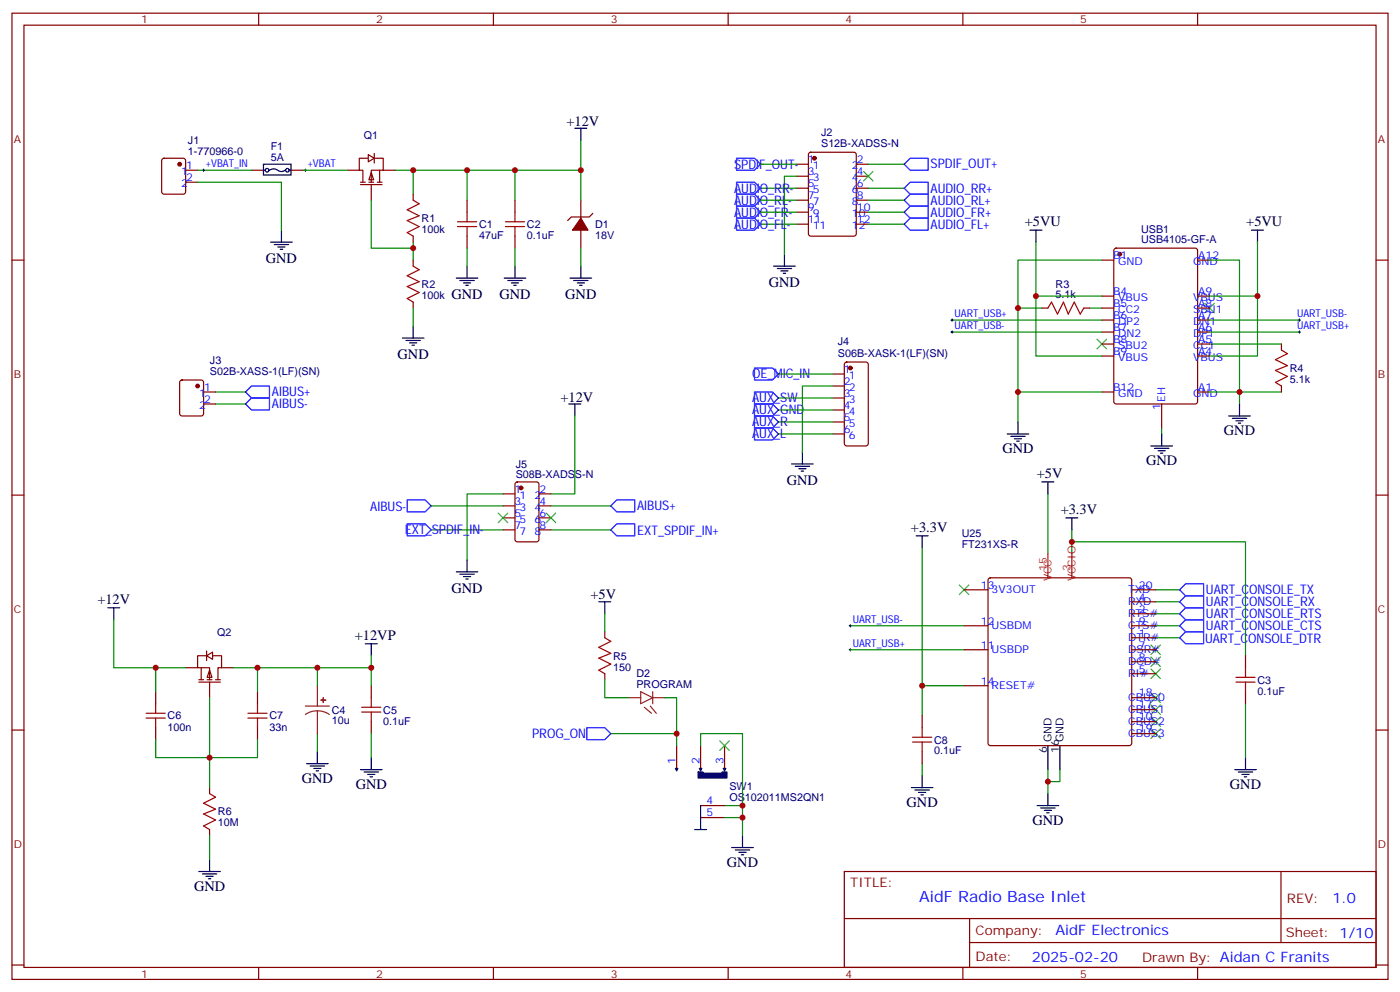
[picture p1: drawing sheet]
<svg xmlns="http://www.w3.org/2000/svg" width="412mm" height="292mm" viewBox="0 0 412 292" stroke-linecap="round" stroke-linejoin="round" font-family="sans-serif">
<g fill="none" stroke="#870000" stroke-width=".35">
<path d="M3.5 3.9h405.4v284.3h-405.4zM7.1 7.4h398.2v277.3h-398.2zM76.2 3.9v3.5M145.3 3.9v3.5M214.5 3.9v3.5M283.6 3.9v3.5M352.8 3.9v3.5M47.9 46.8l.4-.2h5.7l.6 .4 .1 9.4-.5 .7-5.9 .1-.6-.5-.1-9.4zM54.7 50.1h3.5M54.7 53.6h3.5M102.3 50.1h3.5M106.2 53.6h1.4"/>
<path d="M106.2 54.3h6.3M108.7 46.6h-2.9v3.5h1.1v3.5M108.7 53.6h1.4M109.4 50.8l.7 2.1h-1.4zM109.4 54.3v4.6M110.4 46.6h2.5v3.5h-3.5v3.5M111.1 53.6h1.4M111.8 50.1v3.5M112.9 50.1h3.5M3.5 76.6h3.6M405.3 76.6h3.6M3.5 145.7h3.6"/>
<path d="M405.3 145.7h3.6M3.5 214.8h3.6M405.3 214.8h3.6M248.7 256.5h156.6v28.2h-156.6zM377.3 256.5v20.9M248.7 270.3h156.5M285.6 277.4h119.6M285.6 270.3v14.1M3.5 284h3.6M76.2 284.7v3.5M145.3 284.7v3.5M214.5 284.7v3.5"/>
<path d="M283.6 284.7v3.5M352.8 284.7v3.5M405.3 284h3.6"/>
</g>
<circle cx="52.9" cy="48.3" r=".53" fill="#870000" stroke="#870000" stroke-width=".35"/>
<path d="M79.7 71.3h6.4M80.8 72h4.2M81.8 72.7h2.2M82.5 73.4h.8M82.9 67.7v3.6" fill="none" stroke="#000" stroke-width=".35"/>
<path d="M58.2 53.6h24.7v14.1" fill="none" stroke="#008700" stroke-width=".35"/>
<path d="M108.5 45.5l1.7 1.1-1.7 1z" fill="#fff" stroke="#870000" stroke-width=".35"/>
<g fill="none" stroke="#870000" stroke-width=".35">
<path d="M74.1 50.1h3.5M85.7 50.1h3.6M110.2 45.2v2.8M121.7 57.2v1.7M137.6 58.9v3.5M151.7 58.9v3.5M171.1 58.9v5.3M234.6 48.3h3.5M234.6 51.9h3.5M234.6 55.4h3.5M234.6 58.9h3.5M238.4 45l.4-.2h12.7l.7 .4v23.6l-.4 .6-13 .1-.6-.5-.1-23.5z"/>
<path d="M252.2 48.3h3.6M252.2 51.9h3.6M252.2 55.4h3.6M252.2 58.9h3.6M121.7 69.5v1.8M121.7 76.6v1.7M137.6 69.5v3.5M151.7 69.5v3.5M171.1 67.7v5.3M174.6 62.8l-1 1.1h-5.3l-1.1 1M234.6 66h3.5M234.6 62.4h3.5"/>
<path d="M252.2 66h3.6M252.2 62.4h3.6M121.7 88.9v1.8M53.2 112l.4-.2h5.7l.6 .5 .1 9.4-.5 .7h-5.9l-.6-.4-.1-9.5zM60 115.4h3.5M60 118.9h3.5M245.2 110.1h3.5M245.2 113.6h3.5M245.2 117.1h3.5M248.9 106.7l.5-.2h5.7l.6 .5 .1 23.5-.5 .7h-5.9l-.6-.4-.1-23.6zM245.2 120.6h3.5M245.2 124.2h3.5"/>
<path d="M245.2 127.7h3.5M148.2 145.3h3.5M148.2 155.9h3.5M148.2 148.9h3.5M148.2 152.4h3.5M151.9 142l.5-.2h5.6l.7 .4v16.6l-.4 .6-5.9 .1-.7-.5v-16.5zM158.7 145.3h3.6M158.7 155.9h3.6M158.7 148.9h3.6M158.7 152.4h3.6M54.7 196.5h3.5M59.3 196.5v3.5"/>
<path d="M60.7 193h-2.5v3.5h3.5v3.5M61.7 197.2l.7 2.1h-1.4zM62.4 193h2.9v3.5h-1.1v3.5M65.3 196.5h3.5M58.6 200.7h6.3M58.6 200h1.4M61 200h1.4M61.7 200.7v4.6M63.5 200h1.4M109.4 201.8v3.5M109.4 212.4v3.5"/>
</g>
<path d="M59.6 50.1h.7M60 49.7v.7M89.6 50.1h.7M90 49.7v.7" fill="none" stroke="#000" stroke-width=".29"/>
<g fill="none" stroke="#a10000" stroke-width=".35">
<path d="M121.7 58.9l1.8 1.1-3.6 1.7 3.6 1.8-3.6 1.4 3.6 1.8-3.6 1.7 1.8 1.1M121.7 78.3l1.8 1.1-3.6 1.7 3.6 1.8-3.6 1.4 3.6 1.8-3.6 1.7 1.8 1.1M134.8 66.7h5.6M134.8 65.3h5.6M137.6 62.4v2.9M137.6 66.7v2.8M148.9 66.7h5.6M148.9 65.3h5.6M151.7 62.4v2.9M151.7 66.7v2.8M106.5 209.5h5.7M106.5 208.1h5.7"/>
<path d="M109.4 205.3v2.8M109.4 209.5v2.9"/>
</g>
<g fill="#870000" stroke="#870000" stroke-width=".35">
<path d="M171.1 64.2l2.1 3.5h-4.6z"/>
<circle cx="239.9" cy="46.6" r=".53"/>
<circle cx="58.2" cy="113.6" r=".53"/>
<circle cx="250.5" cy="108.3" r=".53"/>
<circle cx="153.5" cy="143.6" r=".53"/>
</g>
<g fill="none" stroke="#008700" stroke-width=".35">
<path d="M58.2 50.1h15.9M89.3 50.1h13M109.4 58.9v14.1h12.3M116.4 50.1h5.3v7.1M121.7 50.1h15.9v8.8M137.6 50.1h14.1v8.8M151.7 50.1h19.4v8.8M171.1 41.3v8.8M224 48.3h10.6M224 55.4h10.6M224 58.9h10.6M234.6 51.9h-3.5v22.9"/>
<path d="M255.8 48.3h10.5M255.8 55.4h10.5M255.8 58.9h10.5M121.7 71.3v5.3M137.6 73v5.3M151.7 73v5.3M171.1 73v5.3M224 62.4h10.6M224 66h10.6M255.8 62.4h10.5M255.8 66h10.5M121.7 90.7v5.3"/>
<path d="M63.5 118.9h8.8M63.5 115.4h8.8M229.3 117.1h15.9M229.3 110.1h15.9M245.2 113.6h-8.8v19.4M169.3 122.4v22.9h-7M229.3 120.6h15.9M229.3 124.2h15.9M229.3 127.7h15.9M127 148.9h21.2M127 155.9h21.2M148.2 145.3h-10.6v19.4"/>
<path d="M162.3 148.9h17.6M162.3 155.9h17.6"/>
</g>
<g fill="none" stroke="#000" stroke-width=".35">
<path d="M169.3 37.7h3.6M171.1 37.7v3.6M77.6 48.3h8.1v3.2h-8.1zM77.6 50.1h.4M79.4 50.1a2.48 2.48 0 0 1 3 .3h.9l.7-.3M85.4 50.1h.3M137.6 78.3v3.5M151.7 78.3v3.5M171.1 78.3v3.5M227.9 78.3h6.3M229 79h4.2M230 79.7h2.1"/>
<path d="M231.1 74.8v3.5M118.5 99.5h6.4M121.7 96v3.5M134.4 81.8h6.4M135.5 82.5h4.2M136.5 83.3h2.1M137.2 84h.7M148.5 81.8h6.4M149.6 82.5h4.2M150.6 83.3h2.2M151.3 84h.7M167.9 81.8h6.4"/>
<path d="M169 82.5h4.2M170 83.3h2.2M170.7 84h.7M230.7 80.4h.7M119.6 100.2h4.2M120.6 100.9h2.2M121.4 101.6h.7M167.6 118.9h3.5M169.3 118.9v3.5M233.2 136.5h6.3M234.2 137.2h4.3M235.3 137.9h2.1"/>
<path d="M236 138.6h.7M236.4 133v3.5M134.4 168.3h6.4M135.5 169h4.2M136.5 169.7h2.1M137.2 170.4h.7M137.6 164.7v3.6"/>
<circle cx="78.7" cy="50.1" r=".53"/>
<circle cx="84.7" cy="50.1" r=".53"/>
</g>
<g fill="none" stroke="#00f" stroke-width=".35">
<path d="M217 46.6h5.2l1.8 1.7-1.8 1.8h-5.2zM217 53.6h5.2l1.8 1.8-1.8 1.8h-5.2zM217 57.2h5.2l1.8 1.7-1.8 1.8h-5.2zM266.3 48.3l1.8-1.7h5.3v3.5h-5.3zM266.3 55.4l1.8-1.8h5.3v3.6h-5.3zM266.3 58.9l1.8-1.7h5.3v3.5h-5.3zM217 60.7h5.2l1.8 1.7-1.8 1.8h-5.2zM217 64.2h5.2l1.8 1.8-1.8 1.7h-5.2zM266.3 62.4l1.8-1.7h5.3v3.5h-5.3zM266.3 66l1.8-1.8h5.3v3.5h-5.3zM72.3 115.4l1.8-1.8h5.3v3.5h-5.3zM72.3 118.9l1.8-1.8h5.3v3.5h-5.3z"/>
<path d="M222.2 115.4h5.3l1.8 1.7-1.8 1.8h-5.3zM222.2 118.9h5.3l1.8 1.7-1.8 1.8h-5.3zM222.2 108.3h5.3l1.8 1.8-1.8 1.7h-5.3zM222.2 122.4h5.3l1.8 1.8-1.8 1.7h-5.3zM222.2 125.9h5.3l1.8 1.8-1.8 1.8h-5.3zM119.9 147.1h5.3l1.8 1.8-1.8 1.7h-5.3zM119.9 154.2h5.3l1.8 1.7-1.8 1.8h-5.3zM179.9 148.9l1.8-1.8h5.3v3.5h-5.3zM179.9 155.9l1.8-1.7h5.3v3.5h-5.3z"/>
</g>
<path d="M254.4 50.4l2.8 2.9M257.2 50.4l-2.8 2.9M146.8 151l2.8 2.8M149.6 151l-2.8 2.8M160.9 151l2.8 2.8M163.7 151l-2.8 2.8" fill="none" stroke="#3c3" stroke-width=".35"/>
<path d="M60.9 193l1.7-1.1v2.1z" fill="#fff" stroke="#870000" stroke-width=".35"/>
<g fill="none" stroke="#870000" stroke-width=".35">
<path d="M324.6 76.6h3.5M328.3 73.2l.5-.2h23.3l.6 .5 .1 44.7-.5 .6-23.5 .1-.7-.5v-44.7zM352.8 76.6h3.5M306.9 90.7h1.8M319.3 90.7h1.7M324.6 87.1h3.5M324.6 90.7h3.5M324.6 94.2h3.5M324.6 97.7h3.5M352.8 87.1h3.5M352.8 90.7h3.5M352.8 94.2h3.5"/>
<path d="M352.8 97.7h3.5M324.6 101.2h3.5M324.6 104.8h3.5M324.6 115.4h3.5M342.2 118.9v7M352.8 101.2h3.5M352.8 104.8h3.5M352.8 115.4h3.5M377.5 101.2v1.8M377.5 113.6v1.8M284 173.6h7M291.3 170.2l.4-.2h41l.5 .2 .2 .5v48l-.3 .5-.4 .2h-41l-.5-.2-.2-.5v-48z"/>
<path d="M333.4 173.6h7M333.4 177.1h7M60.9 191.6v2.8M178.2 185.9v1.8M178.2 198.3v1.7M284 191.2h7M284 184.1h7M333.4 191.2h7M333.4 180.6h7M333.4 184.1h7M333.4 187.7h7M333.4 194.7h7"/>
<path d="M333.4 198.3h7M366.9 193v3.5M45.9 203.6v3.5M45.9 214.1v3.6M75.8 203.6v3.5M75.8 214.1v3.6M199.3 219.4v7.1M206.4 219.4v7.1M213.4 219.4v7.1M271.6 210.6v3.5M284 201.8h7M333.4 205.3h7"/>
<path d="M333.4 208.8h7M333.4 212.4h7M333.4 215.9h7M366.9 203.6v3.5M61.7 231.8v1.7M206.4 237.1h7M271.6 221.2v3.5M61.7 244.1v1.8M206.4 240.6h7"/>
</g>
<g fill="none" stroke="#000" stroke-width=".35">
<path d="M303.4 67.7h3.5M305.2 67.7v3.6M368.7 67.7h3.5M370.4 67.7v3.6M365.1 118.9v3.5M296.7 127.7h6.3M297.7 128.4h4.3M298.8 129.1h2.1M299.5 129.8h.7M299.9 124.2v3.5M339 131.2h6.4M340.1 131.9h4.2"/>
<path d="M341.1 132.6h2.2M341.8 133.3h.7M342.2 127.7v3.5M361.9 122.4h6.4M363 123.1h4.2M364.1 123.8h2.1M364.8 124.5h.7M269.9 157.7h3.5M271.6 157.7v3.5M306.9 141.8h3.5M308.7 141.8v3.5M314 152.4h3.5"/>
<path d="M315.7 152.4v3.5M31.7 178.9h3.6M33.5 178.9v3.5M176.4 177.1h3.5M178.2 177.1v3.5M107.6 189.4h3.5M109.4 189.4v3.6M308.7 219.4v7.1M312.2 219.4v7.1M90.3 224.7h6.4M91.4 225.4h4.2M92.4 226.1h2.1"/>
<path d="M93.1 226.8h.7M93.5 221.2v3.5M106.2 226.5h6.3M107.2 227.2h4.3M108.3 227.9h2.1M109 228.6h.7M109.4 223v3.5M199 226.1h.7l-.4 .7zM206 226.1h.7l-.3 .7zM206.4 237.1v7M213.1 226.1h.7l-.4 .7zM268.5 231.8h6.3"/>
<path d="M269.5 232.5h4.3M270.6 233.2h2.1M271.3 233.9h.7M271.6 228.2v3.6M305.5 237.1h6.4M306.6 237.8h4.2M307.6 238.5h2.1M308.3 239.2h.7M308.7 233.5v3.6M363.7 226.5h6.4M364.8 227.2h4.2M365.8 227.9h2.1"/>
<path d="M366.5 228.6h.7M366.9 223v3.5M58.6 256.5h6.3M59.6 257.2h4.3M60.7 257.9h2.1M61.4 258.6h.7M61.7 252.9v3.6M204.6 244.1h3.5M215.5 249.4h6.4M216.6 250.1h4.2M217.7 250.8h2.1M218.4 251.5h.7"/>
<path d="M218.7 245.9v3.5"/>
</g>
<g fill="none" stroke="#008700" stroke-width=".35">
<path d="M305.2 71.3v33.5h19.4M324.6 76.6h-24.7v38.8M356.3 76.6h8.8v38.8h12.4M370.4 71.3v15.8h-14.1M280.5 94.2h44.1M280.5 97.7h44.1M299.9 90.7h7M305.2 87.1h19.4M321 90.7h3.6M356.3 94.2h26.5M356.3 97.7h26.5M370.4 87.1v17.7h-14.1"/>
<path d="M324.6 115.4h-24.7v8.8M356.3 115.4h8.8v3.5M356.3 101.2h21.2M342.2 125.9v1.8M308.7 145.3v17.7M315.7 159.5h51.2v33.5M315.7 155.9v7.1M271.6 161.2v40.6h12.4M340.4 177.1h7.1M340.4 173.6h7.1M33.5 182.4v14.1h21.2M45.9 196.5v7.1"/>
<path d="M68.8 196.5h40.6M75.8 196.5v7.1M93.5 196.5v5.3M109.4 193v8.8M178.2 180.6v5.3M250.5 184.1h33.5M250.5 191.2h33.5M340.4 187.7h7.1M340.4 184.1h7.1M340.4 180.6h7.1M61.7 205.3v17.7h-15.8v-5.3M75.8 217.7v5.3h-14.1v8.8"/>
<path d="M93.5 215.9v5.3M109.4 215.9v7.1M178.2 200v5.3h7M179.9 215.9h19.4M195.8 205.3h3.5v14.1M206.4 219.4v-3.5h12.3v21.2M271.6 201.8v8.8M366.9 207.1v15.9M213.4 237.1h5.3v8.8M271.6 224.7v3.5M308.7 226.5v7M312.2 226.5v3.5h-3.5"/>
<path d="M61.7 245.9v7M213.4 240.6h5.3"/>
</g>
<path d="M90 207.8h7M93.5 209.2l-1.9 .2-1.6 .9M93.5 209.2l1.8 .2 1.7 .9M93.5 201.8v6M93.5 209.2v6.7M185.2 205.3h3.5M188.7 203.6l3.6 1.7-3.6 1.8zM189.8 208.1l2.1 1.8M191.6 207.8l1.7 2.1M192.3 203.6v3.5M192.3 205.3h3.5" fill="none" stroke="#8c2424" stroke-width=".35"/>
<g fill="#8c2424" stroke="#8c2424" stroke-width=".35">
<path d="M94.5 206l1.5 .1z"/>
<path d="M95.2 205.3v1.4z"/>
</g>
<g fill="none" stroke="#a10000" stroke-width=".35">
<path d="M308.7 90.7l1-1.8 1.8 3.5 1.8-3.5 1.4 3.5 1.7-3.5 1.8 3.5 1.1-1.7M377.5 103l1.7 1.1-3.5 1.7 3.5 1.8-3.5 1.4 3.5 1.8-3.5 1.7 1.8 1.1M178.2 187.7l1.7 1-3.5 1.8 3.5 1.8-3.5 1.4 3.5 1.7-3.5 1.8 1.8 1.1M364.1 199.3h5.6M366.9 196.5v2.8M43 211.3h5.7M43 209.9h5.7M45.9 207.1v2.8M45.9 211.3v2.8M73 211.3h5.7M73 209.9h5.7M75.8 207.1v2.8"/>
<path d="M75.8 211.3v2.8M268.8 218.4h5.7M268.8 217h5.7M271.6 214.1v2.9M271.6 218.4v2.8M364.1 200.7h5.6M366.9 200.7v2.9M61.7 233.5l1.8 1.1-3.5 1.8 3.5 1.7-3.5 1.4 3.5 1.8-3.5 1.8 1.7 1"/>
</g>
<path d="M347.5 173.6l1.7-1.8h5.3v3.5h-5.3zM347.5 177.1l1.7-1.8h5.3v3.6h-5.3zM349.2 178.9h5.3v3.5h-5.3l-1.7-1.8zM347.5 187.7l1.7-1.8h5.3v3.5h-5.3zM347.5 184.1l1.7-1.7h5.3v3.5h-5.3zM172.9 214.1h5.3l1.7 1.8-1.7 1.8h-5.3z" fill="none" stroke="#00f" stroke-width=".35"/>
<path d="M280.1 94.2h.7M280.1 97.7h.7M280.5 93.8v.7M280.5 97.4v.7M382.4 94.2h.7M382.4 97.7h.7M382.8 93.8v.7M382.8 97.4v.7M250.1 184.1h.7M250.1 191.2h.7M250.5 183.8v.7M250.5 190.9v.7" fill="none" stroke="#000" stroke-width=".29"/>
<g fill="none" stroke="#3c3" stroke-width=".35">
<path d="M323.1 99.8l2.9 2.9M326 99.8l-2.9 2.9M354.9 89.3l2.8 2.8M357.7 89.3l-2.8 2.8M282.6 172.2l2.8 2.8M285.4 172.2l-2.8 2.8M339 196.8l2.8 2.9M339 193.3l2.8 2.8M339 189.8l2.8 2.8M341.8 196.8l-2.8 2.9M341.8 193.3l-2.8 2.8M341.8 189.8l-2.8 2.8"/>
<path d="M212 218l2.8 2.8M214.8 218l-2.8 2.8M339 214.5l2.8 2.8M339 211l2.8 2.8M339 207.4l2.8 2.9M339 203.9l2.8 2.8M341.8 214.5l-2.8 2.8M341.8 211l-2.8 2.8M341.8 207.4l-2.8 2.9M341.8 203.9l-2.8 2.8"/>
</g>
<path d="M308.7 163v7M315.7 163v7" fill="none" stroke="#f00" stroke-width=".35"/>
<circle cx="329.8" cy="74.8" r=".53" fill="#870000" stroke="#870000" stroke-width=".35"/>
<path d="M205.7 227.2h1.4v.3h5.6v-.3h1.4v1.8h-8.4z" fill="#000" stroke="#000" stroke-width=".35"/>
<g fill="#c00">
<circle cx="121.7" cy="50.1" r=".88"/>
<circle cx="137.6" cy="50.1" r=".88"/>
<circle cx="151.7" cy="50.1" r=".88"/>
<circle cx="121.7" cy="73" r=".88"/>
<circle cx="171.1" cy="50.1" r=".88"/>
<circle cx="109.4" cy="196.5" r=".88"/>
<circle cx="93.5" cy="196.5" r=".88"/>
<circle cx="45.9" cy="196.5" r=".88"/>
<circle cx="75.8" cy="196.5" r=".88"/>
<circle cx="61.7" cy="223" r=".88"/>
<circle cx="271.6" cy="201.8" r=".88"/>
<circle cx="308.7" cy="230" r=".88"/>
<circle cx="315.7" cy="159.5" r=".88"/>
<circle cx="299.9" cy="90.7" r=".88"/>
<circle cx="299.9" cy="115.4" r=".88"/>
<circle cx="365.1" cy="115.4" r=".88"/>
<circle cx="199.3" cy="215.9" r=".88"/>
<circle cx="218.7" cy="237.1" r=".88"/>
<circle cx="218.7" cy="240.6" r=".88"/>
<circle cx="305.2" cy="87.1" r=".88"/>
<circle cx="370.4" cy="87.1" r=".88"/>
</g>
<text font-size="4.6" fill="#00f" x="270.8" y="265.5">AidF Radio Base Inlet</text>
<g font-size="4.2">
<text x="166.9" y="37">+12V</text>
<text x="301.9" y="66.6">+5VU</text>
<text x="367.1" y="66.6">+5VU</text>
<text x="78.3" y="77.4">GND</text>
<text x="133" y="88">GND</text>
<text x="147.1" y="88">GND</text>
<text x="166.5" y="88">GND</text>
<text x="226.5" y="84.5">GND</text>
<text x="117.1" y="105.7">GND</text>
<text x="165.1" y="118.2">+12V</text>
<text x="360.5" y="128.1">GND</text>
<text x="295.3" y="133.3">GND</text>
<text x="337.6" y="136.9">GND</text>
<text x="231.8" y="142.7">GND</text>
<text x="305.4" y="140.7">+5V</text>
<text x="312.4" y="151.3">+3.3V</text>
<text x="268.3" y="156.6">+3.3V</text>
<text x="28.7" y="177.7">+12V</text>
<text x="133" y="174.4">GND</text>
<text x="173.9" y="176.4">+5V</text>
<text x="104.5" y="188.3">+12VP</text>
<text x="88.9" y="230.4">GND</text>
<text x="104.8" y="232.1">GND</text>
<text x="362.3" y="232.1">GND</text>
<text x="267.1" y="237.4">GND</text>
<text x="304.1" y="242.7">GND</text>
<text x="214.1" y="255.1">GND</text>
<text x="57.1" y="262.1">GND</text>
</g>
<g font-size="4.2" fill="#00f">
<text x="392.5" y="265.7">1.0</text>
<text x="310.9" y="275.3">AidF Electronics</text>
<text x="304" y="283.1">2025-02-20</text>
</g>
<g font-size="3.9" fill="#00f">
<text x="216.3" y="49.7">SPDIF_OUT-</text>
<text x="274.1" y="49.4">SPDIF_OUT+</text>
<text x="216.3" y="56.7">AUDIO_RR-</text>
<text x="274.1" y="56.7">AUDIO_RR+</text>
<text x="216.3" y="60.2">AUDIO_RL-</text>
<text x="216.3" y="63.8">AUDIO_FR-</text>
<text x="274.1" y="60.2">AUDIO_RL+</text>
<text x="274.1" y="63.8">AUDIO_FR+</text>
<text x="216.3" y="67.3">AUDIO_FL-</text>
<text x="274.1" y="67.3">AUDIO_FL+</text>
<text x="221.5" y="111.4">OE_M</text>
<text x="230.6" y="111.4">IC_IN</text>
<text x="80.1" y="116.6">AIBUS+</text>
<text x="221.5" y="118.4">AUX_SW</text>
<text x="80.1" y="120.1">AIBUS-</text>
<text x="221.5" y="122">AUX_GND</text>
<text x="221.5" y="125.5">AUX_R</text>
<text x="221.5" y="129">AUX_L</text>
<text x="109" y="150.3">AIBUS-</text>
<text x="187.7" y="150.1">AIBUS+</text>
<text x="119.2" y="157.2">EXT_SPDIF_IN-</text>
<text x="187.7" y="157.5">EXT_SPDIF_IN+</text>
<text x="355.2" y="174.9">UART_CONSOLE_TX</text>
<text x="355.2" y="178.4">UART_CONSOLE_RX</text>
<text x="355.2" y="185.5">UART_CONSOLE_CTS</text>
<text x="355.2" y="182">UART_CONSOLE_RTS</text>
<text x="355" y="189.2">UART_CONSOLE_DTR</text>
<text x="156.7" y="217.3">PROG_ON</text>
</g>
<g font-size="3.9" fill="#800">
<text x="250.5" y="261.1">TITLE:</text>
<text x="379.1" y="265.7">REV:</text>
<text x="287.4" y="275.3">Company:</text>
<text x="378.7" y="275.9">Sheet: 1/10</text>
<text x="287.4" y="282.9">Date:</text>
<text x="336.4" y="283">Draw</text>
<text x="346.6" y="283">n By: Aidan C Franits</text>
</g>
<g font-size="3.2" fill="#800">
<text x="41.6" y="6.9">1</text>
<text x="110.8" y="6.9">2</text>
<text x="179.9" y="6.9">3</text>
<text x="249.1" y="6.9">4</text>
<text x="318.2" y="6.9">5</text>
<text x="4.1" y="42">A</text>
<text x="405.9" y="42">A</text>
<text x="4.1" y="111.1">B</text>
<text x="405.9" y="111.1">B</text>
<text x="4.1" y="180.3">C</text>
<text x="405.9" y="180.3">C</text>
<text x="4.1" y="249.4">D</text>
<text x="405.9" y="249.4">D</text>
<text x="41.6" y="287.7">1</text>
<text x="110.8" y="287.7">2</text>
<text x="179.9" y="287.7">3</text>
<text x="249.1" y="287.7">4</text>
<text x="318.2" y="287.7">5</text>
</g>
<g font-size="3.2" fill="#000080">
<text x="107.2" y="40.9">Q1</text>
<text x="241.9" y="39.9">J2</text>
<text x="55.4" y="45.5">1-770966-0</text>
<text x="55.4" y="42.3">J1</text>
<text x="79.7" y="47.3">5A</text>
<text x="79.7" y="44.1">F1</text>
<text x="241.9" y="43.2">S12B-XADSS-N</text>
<text x="124.2" y="65.4">R1</text>
<text x="124.2" y="68.5">100k</text>
<text x="141.1" y="70.3">47uF</text>
<text x="141.1" y="67.1">C1</text>
<text x="155.2" y="70.3">0.1uF</text>
<text x="155.2" y="67.1">C2</text>
<text x="175.3" y="70.3">18V</text>
<text x="175.3" y="67.1">D1</text>
<text x="336.1" y="71.6">USB4105-GF-A</text>
<text x="336.1" y="68.4">USB1</text>
<text x="124.2" y="87.9">100k</text>
<text x="124.2" y="84.8">R2</text>
<text x="311" y="87.8">5.1k</text>
<text x="311" y="84.6">R3</text>
<text x="246.8" y="101.7">J4</text>
<text x="61.8" y="107.2">J3</text>
<text x="246.8" y="105">S06B-XASK-1(LF)(SN)</text>
<text x="61.9" y="110.4">S02B-XASS-1(LF)(SN)</text>
<text x="379.9" y="112.7">5.1k</text>
<text x="379.9" y="109.4">R4</text>
<text x="151.9" y="137.7">J5</text>
<text x="151.9" y="140.6">S08B-XADSS-N</text>
<text x="283.3" y="161.2">FT231XS-R</text>
<text x="283.3" y="158">U25</text>
<text x="63.9" y="187.3">Q2</text>
<text x="180.6" y="197.3">150</text>
<text x="180.6" y="194.1">R5</text>
<text x="187.5" y="202.5">PROGRAM</text>
<text x="187.5" y="199.3">D2</text>
<text x="370.4" y="201.2">C3</text>
<text x="97.7" y="210">C4</text>
<text x="112.9" y="210">C5</text>
<text x="370.4" y="204.4">0.1uF</text>
<text x="49.4" y="215">100n</text>
<text x="49.4" y="211.7">C6</text>
<text x="79.4" y="215">33n</text>
<text x="79.4" y="211.7">C7</text>
<text x="97.7" y="213.2">10u</text>
<text x="112.9" y="213.2">0.1uF</text>
<text x="275.2" y="218.8">C8</text>
<text x="275.2" y="222">0.1uF</text>
<text x="214.8" y="232.5">SW1</text>
<text x="64.2" y="239.9">R6</text>
<text x="214.8" y="235.7">OS102011MS2QN1</text>
<text x="64.2" y="243.2">10M</text>
</g>
<g font-size="3.2" fill="#00f">
<text x="237.9" y="48">1</text>
<text x="252.4" y="48">2</text>
<text x="53.4" y="51.5">1</text>
<text x="54.9" y="49.7">1</text>
<text x="54.9" y="53.3">2</text>
<text x="60.7" y="49.2">+VBAT_IN</text>
<text x="90.7" y="49.2">+VBAT</text>
<text x="237.9" y="51.5">3</text>
<text x="239.4" y="49.7">1</text>
<text x="239.4" y="53.3">3</text>
<text x="250.9" y="53.3">4</text>
<text x="250.9" y="49.7">2</text>
<text x="252.4" y="51.5">4</text>
<text x="53.4" y="55">2</text>
<text x="237.9" y="55">5</text>
<text x="237.9" y="58.6">7</text>
<text x="239.4" y="56.8">5</text>
<text x="250.9" y="56.8">6</text>
<text x="252.4" y="58.6">8</text>
<text x="252.4" y="55">6</text>
<text x="237.9" y="62.1">9</text>
<text x="237.9" y="65.6">11</text>
<text x="239.4" y="60.3">7</text>
<text x="239.4" y="63.9">9</text>
<text x="250.9" y="63.9">10</text>
<text x="250.9" y="60.3">8</text>
<text x="252.4" y="65.6">12</text>
<text x="252.4" y="62.1">10</text>
<text x="239.4" y="67.4">11</text>
<text x="250.9" y="67.4">12</text>
<text x="327.9" y="76.2">B1</text>
<text x="329.4" y="78">GND</text>
<text x="351.5" y="78">GND</text>
<text x="353" y="76.2">A12</text>
<text x="327.9" y="86.8">B4</text>
<text x="329.4" y="88.5">VBUS</text>
<text x="351.5" y="88.5">VBUS</text>
<text x="353" y="86.8">A9</text>
<text x="281.2" y="93.3">UART_USB+</text>
<text x="327.9" y="90.3">B5</text>
<text x="327.9" y="93.8">B6</text>
<text x="329.4" y="92.1">CC2</text>
<text x="329.4" y="95.6">DP2</text>
<text x="351.5" y="95.6">DN1</text>
<text x="351.5" y="92.1">SBU1</text>
<text x="353" y="93.8">A7</text>
<text x="353" y="90.3">A8</text>
<text x="382.1" y="93.3">UART_USB-</text>
<text x="281.2" y="96.8">UART_USB-</text>
<text x="327.9" y="97.4">B7</text>
<text x="327.9" y="100.9">B8</text>
<text x="329.4" y="99.1">DN2</text>
<text x="351.5" y="99.1">DP1</text>
<text x="353" y="100.9">A5</text>
<text x="353" y="97.4">A6</text>
<text x="382.1" y="96.8">UART_USB+</text>
<text x="327.9" y="104.4">B9</text>
<text x="329.4" y="102.7">SBU2</text>
<text x="329.4" y="106.2">VBUS</text>
<text x="351.5" y="106.2">VBUS</text>
<text x="351.5" y="102.7">CC1</text>
<text x="353" y="104.4">A4</text>
<text x="248.5" y="109.7">1</text>
<text x="248.5" y="113.2">2</text>
<text x="250" y="111.5">1</text>
<text x="58.7" y="116.8">1</text>
<text x="60.1" y="115">1</text>
<text x="60.1" y="118.5">2</text>
<text x="248.5" y="116.8">3</text>
<text x="250" y="115">2</text>
<text x="250" y="118.5">3</text>
<text x="327.9" y="115">B12</text>
<text x="329.4" y="116.8">GND</text>
<text x="343.3" y="118.2" transform="rotate(-90 343.3 118.2)">EH</text>
<text x="351.5" y="116.8">GND</text>
<text x="353" y="115">A1</text>
<text x="58.7" y="120.3">2</text>
<text x="248.5" y="120.3">4</text>
<text x="248.5" y="123.8">5</text>
<text x="250" y="122.1">4</text>
<text x="250" y="125.6">5</text>
<text x="341.8" y="120.6" transform="rotate(-90 341.8 120.6)">1</text>
<text x="248.5" y="127.4">6</text>
<text x="250" y="129.1">6</text>
<text x="151.5" y="145">1</text>
<text x="151.5" y="148.5">3</text>
<text x="153" y="146.8">1</text>
<text x="157.4" y="146.8">2</text>
<text x="158.9" y="148.5">4</text>
<text x="158.9" y="145">2</text>
<text x="151.5" y="152">5</text>
<text x="151.5" y="155.6">7</text>
<text x="153" y="150.3">3</text>
<text x="153" y="153.8">5</text>
<text x="157.4" y="153.8">6</text>
<text x="157.4" y="150.3">4</text>
<text x="158.9" y="155.6">8</text>
<text x="158.9" y="152">6</text>
<text x="153" y="157.3">7</text>
<text x="157.4" y="157.3">8</text>
<text x="288.9" y="173.2">13</text>
<text x="335.5" y="173.2">20</text>
<text x="292.1" y="174.6">3V3OUT</text>
<text x="332.3" y="174.6">TXD</text>
<text x="332.3" y="178.2">RXD</text>
<text x="335.5" y="176.7">4</text>
<text x="251.2" y="183.3">UART_USB-</text>
<text x="288.9" y="183.8">12</text>
<text x="292.1" y="185.2">USBDM</text>
<text x="332.3" y="181.7">RTS#</text>
<text x="332.3" y="185.2">CTS#</text>
<text x="335.5" y="180.3">2</text>
<text x="335.5" y="183.8">9</text>
<text x="251.2" y="190.3">UART_USB+</text>
<text x="288.9" y="190.9">11</text>
<text x="332.3" y="188.7">DTR#</text>
<text x="335.5" y="187.3">1</text>
<text x="335.5" y="190.9">7</text>
<text x="292.1" y="192.3">USBDP</text>
<text x="332.3" y="192.3">DSR#</text>
<text x="332.3" y="195.8">DCD#</text>
<text x="335.5" y="194.4">8</text>
<text x="335.5" y="197.9">5</text>
<text x="288.9" y="201.4">14</text>
<text x="292.1" y="202.8">RESET#</text>
<text x="332.3" y="199.3">RI#</text>
<text x="332.3" y="206.4">CBUS0</text>
<text x="332.3" y="209.9">CBUS1</text>
<text x="335.5" y="205">18</text>
<text x="335.5" y="208.5">17</text>
<text x="332.3" y="213.4">CBUS2</text>
<text x="335.5" y="212">10</text>
<text x="335.5" y="215.5">19</text>
<text x="332.3" y="217">CBUS3</text>
<text x="199" y="224.7" transform="rotate(-90 199 224.7)">1</text>
<text x="206" y="224.7" transform="rotate(-90 206 224.7)">2</text>
<text x="213.1" y="224.7" transform="rotate(-90 213.1 224.7)">3</text>
<text x="208.1" y="236.7">4</text>
<text x="208.1" y="240.2">5</text>
</g>
<g font-size="3.2" fill="#f00">
<text x="308.3" y="167.9" transform="rotate(-90 308.3 167.9)">15</text>
<text x="315.4" y="167.9" transform="rotate(-90 315.4 167.9)">3</text>
<text x="309.7" y="171.1" transform="rotate(-90 309.7 171.1)">VCC</text>
<text x="316.8" y="171.1" transform="rotate(-90 316.8 171.1)">VCCIO</text>
</g>
<g font-size="3.2">
<text x="308.3" y="221.5" transform="rotate(-90 308.3 221.5)">6</text>
<text x="309.7" y="218.4" transform="rotate(-90 309.7 218.4)">GND</text>
<text x="311.9" y="221.5" transform="rotate(-90 311.9 221.5)">16</text>
<text x="313.3" y="218.4" transform="rotate(-90 313.3 218.4)">GND</text>
</g>
</svg>
